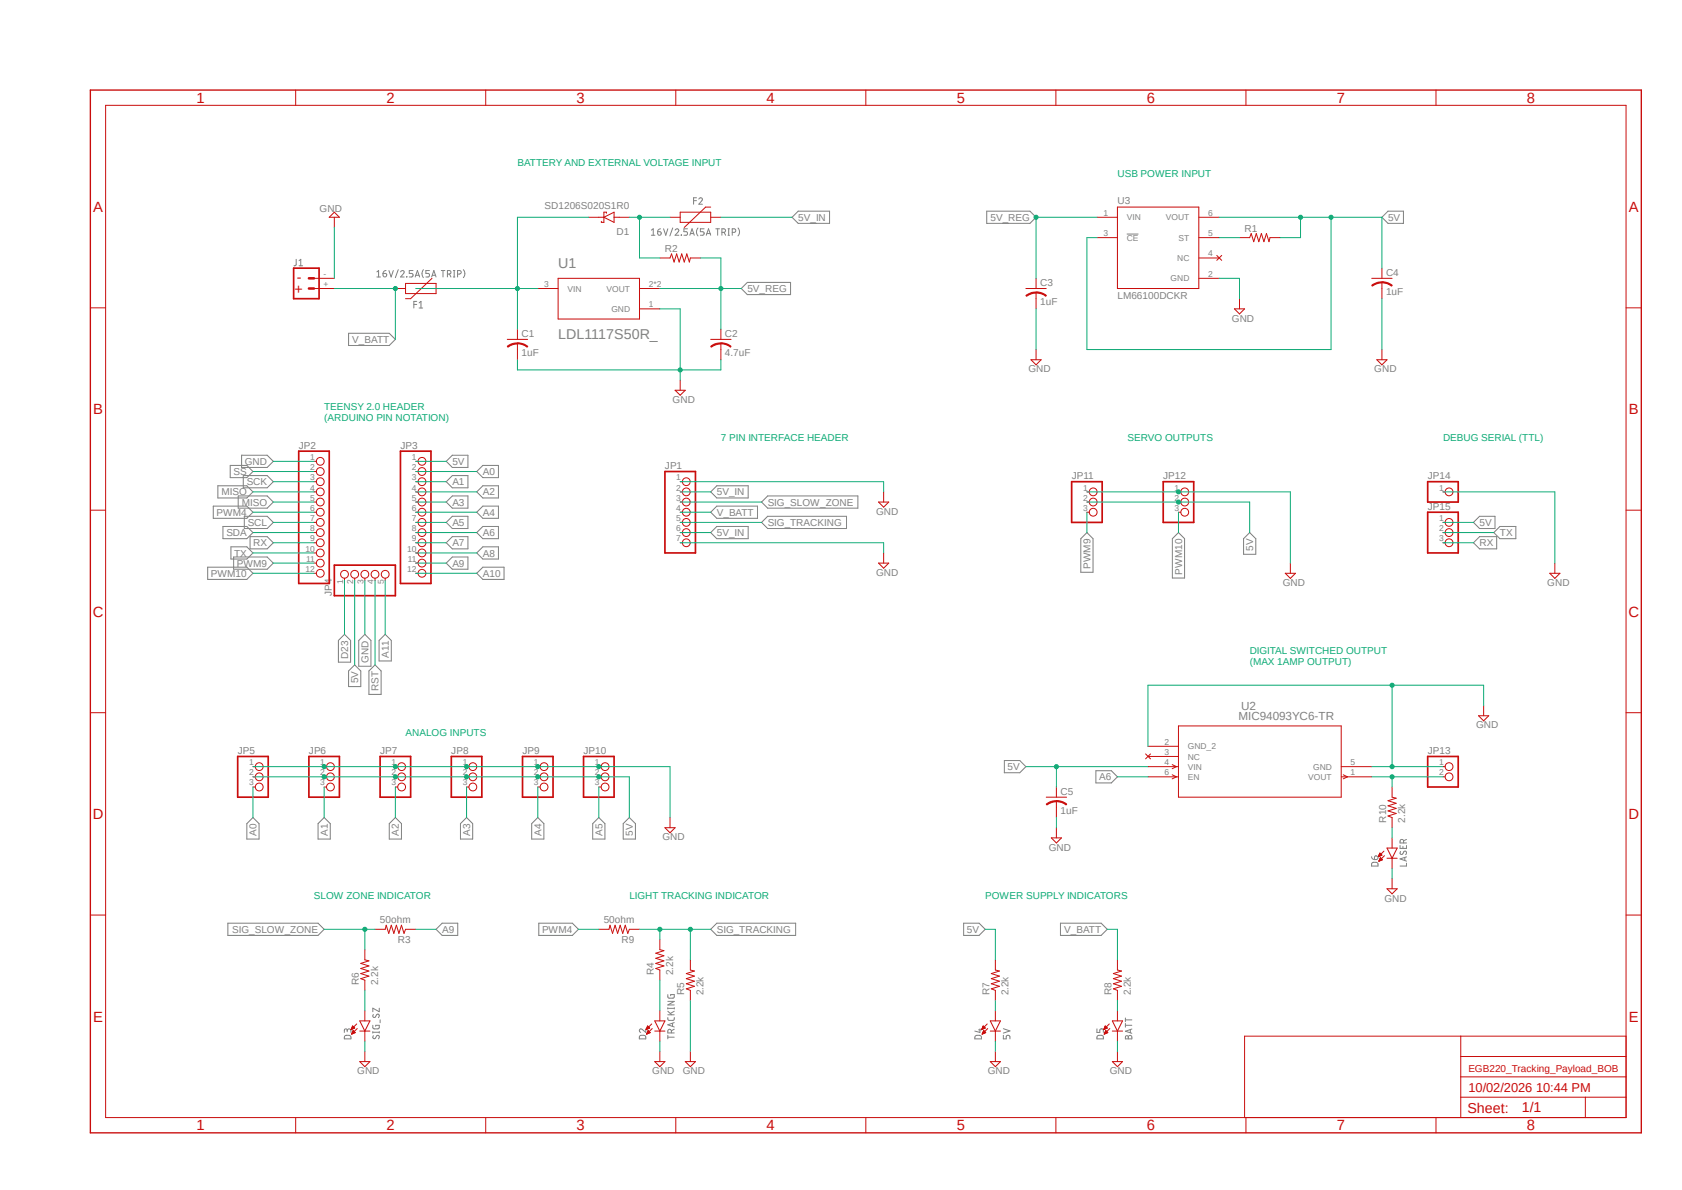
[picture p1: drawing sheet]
<svg xmlns="http://www.w3.org/2000/svg" width="420mm" height="297mm" viewBox="0 0 420 297" stroke-linecap="round" stroke-linejoin="round" font-family="sans-serif">
<path d="M22 22.2l388.2 261.1M410.2 22.2l-388.2 261.1" fill="none" stroke="#fff" stroke-width=".25"/>
<g fill="none" stroke="#808080" stroke-width=".25">
<path d="M162.6 57.4l.5-.3v1.6M162.6 58.7h.9M164.2 57.8h.6a.44 .44 0 0 1 .2 .7 .44 .44 0 0 1-.7 0zM164.9 57.1a.72 .72 0 0 0-.7 .7M165.7 57.1l.5 1.6 .6-1.6M168 56.9l-.7 2M168.6 57.4a.46 .46 0 0 1 .6-.3 .46 .46 0 0 1 .2 .7l-.8 .9h.9M170.1 58.7h.1M171.7 57.1h-.9v.7l.7 .1 .2 .3-.2 .5h-.7M172.3 58.7l.5-1.6 .6 1.6M172.4 58.3h.8M173.2 50.1h.7"/>
<path d="M173.9 49.4h-.7v1.6M174.3 56.9l-.4 1 .4 1M174.5 49.7a.44 .44 0 0 1 .6-.3 .44 .44 0 0 1 .2 .7l-.8 .9h.9M175.8 57.1h-.9v.7l.7 .1 .2 .3-.2 .5h-.7M176.4 58.7l.5-1.6 .6 1.6M176.5 58.3h.8M178.7 57.1h1M179.2 57.1v1.6M180.3 58h.4a.45 .45 0 0 0 .5-.3 .45 .45 0 0 0-.3-.6h-.6v1.6M180.8 58l.4 .7M181.8 58.7h.4M181.8 57.1h.4"/>
<path d="M181.9 57.1v1.6M182.8 58h.7a.46 .46 0 0 0 .2-.5 .46 .46 0 0 0-.4-.4h-.5v1.6M184.3 56.9l.4 1-.4 1M199.3 52.7h7.8v3.1h-7.8l-1.5-1.6zM246.4 52.7h10.8l1.5 1.5-1.5 1.6h-10.8zM281.3 58.4h3M345.1 54.2l1.5-1.5h3.8v3.1h-3.8zM74 64.7l-.1 1.5-.5 .1M74.7 66.3h.9M74.7 65.1l.4-.4v1.6M94.1 67.9l.4-.4v1.6M94.1 69.1h.9"/>
<path d="M95.6 68.2l.8 .1a.47 .47 0 0 1-.1 .8 .47 .47 0 0 1-.7-.4zM96.4 67.5a.72 .72 0 0 0-.8 .7M97.1 67.5l.6 1.6 .5-1.6M99.4 67.3l-.7 2M100 67.9a.44 .44 0 0 1 .7-.4 .44 .44 0 0 1 .1 .7l-.8 .9h.9M101.5 69.1h.1M103.1 67.5h-.9v.7l.8 .1 .1 .3-.1 .5h-.8M103.3 76h.8M103.7 69.1l.5-1.6 .6 1.6M103.8 68.7h.8M104.1 75.2h-.8v1.7M104.6 75.6l.5-.4v1.7"/>
<path d="M104.6 76.9h.9M105.7 67.3l-.3 1 .3 1M107.2 67.5h-.9v.7l.8 .1 .1 .3-.1 .5h-.8M107.8 69.1l.5-1.6 .6 1.6M107.9 68.7h.9M110.2 67.5h.9M110.6 67.5v1.6M111.7 68.4l.7-.1a.43 .43 0 0 0 .2-.5 .43 .43 0 0 0-.5-.3h-.4v1.6M112.2 68.4l.4 .7M113.2 69.1h.4M113.2 67.5h.4M113.4 67.5v1.6"/>
<path d="M114.3 68.4h.4a.45 .45 0 0 0 .5-.3 .45 .45 0 0 0-.3-.5l-.6-.1v1.6M115.7 67.3l.4 1-.4 1M185.1 72l1.5-1.5h10.8v3h-10.8zM87 83.2h10.2l1.5 1.5-1.5 1.5h-10.2zM57.5 116.2h4.1l1.6 1.5-1.6 1.5h-4.1zM60.3 113.6h6.4l1.5 1.5-1.5 1.6h-6.4zM60.7 118.7h6l1.5 1.5-1.5 1.6h-6zM112.9 113.6h3.9v3.1h-3.9l-1.5-1.6zM119 117.7l1.6-1.5h3.9v3h-3.9zM53.3 126.3h8.3l1.6 1.5-1.6 1.6h-8.3zM54.4 121.2h7.2l1.6 1.6-1.6 1.5h-7.2zM55.7 131.4h5.9l1.6 1.5-1.6 1.6h-5.9z"/>
<path d="M57.7 136.5h3.9l1.6 1.5-1.6 1.5h-3.9zM58.3 139h8.4l1.5 1.5-1.5 1.6h-8.4zM59.5 123.8h7.2l1.5 1.5-1.5 1.5h-7.2zM61 128.9h5.7l1.5 1.5-1.5 1.5h-5.7zM62.4 133.9h4.3l1.5 1.6-1.5 1.5h-4.3zM111.4 120.2l1.5-1.5h3.9v3.1h-3.9zM111.4 125.3l1.5-1.5h3.9v3h-3.9zM111.4 130.4l1.5-1.5h3.9v3h-3.9zM111.4 135.5l1.5-1.6h3.9v3.1h-3.9zM119 138l1.6-1.5h3.9v3h-3.9zM120.6 121.2h3.9v3.1h-3.9l-1.6-1.5zM120.6 126.3h3.9v3.1h-3.9l-1.6-1.6z"/>
<path d="M120.6 131.4h3.9v3.1h-3.9l-1.6-1.6zM177.5 127.8l1.5-1.5h10.1v3.1h-10.1zM177.5 122.8l1.5-1.6h7.8v3.1h-7.8zM177.5 132.9l1.5-1.5h7.8v3.1h-7.8zM190.2 130.4l1.5-1.5h19.7v3h-19.7zM190.2 125.3l1.5-1.5h22.5v3h-22.5zM269.9 134.5l1.5-1.6 1.5 1.6v8.3h-3zM292.7 134.5l1.6-1.6 1.5 1.6v9.8h-3.1zM312 132.9l1.6 1.6v3.8h-3.1v-3.8zM369.4 128.9h3.9v3h-3.9l-1.5-1.5zM369.4 133.9h4.3v3.1h-4.3l-1.5-1.5zM373 132.9l1.5-1.5h4v3.1h-4z"/>
<path d="M51.9 141.6h9.7l1.6 1.5-1.6 1.5h-9.7zM84.5 159.9l1.5-1.6 1.5 1.6v5.4h-3zM89.6 159.9l1.5-1.6 1.5 1.6v6.4h-3zM94.7 159.9l1.5-1.6 1.5 1.6v5.1h-3zM111.4 140.5l1.5-1.5h3.9v3.1h-3.9zM120.6 141.6h5.3v3h-5.3l-1.6-1.5zM88.6 165.9l1.5 1.6v3.9h-3.1v-3.9zM93.6 165.9l1.6 1.6v5.8h-3.1v-5.8zM250.8 189.8h3.8l1.6 1.5-1.6 1.6h-3.8zM273.6 192.4h3.9l1.5 1.5-1.5 1.5h-3.9zM63.2 204l1.5 1.6v3.8h-3.1v-3.8zM79.4 205.6l1.5-1.6 1.6 1.6v3.8h-3.1z"/>
<path d="M98.7 204l1.5 1.6v3.8h-3v-3.8zM115 205.6l1.5-1.6 1.5 1.6v3.8h-3zM134.3 204l1.5 1.6v3.8h-3v-3.8zM148 205.6l1.5-1.6 1.5 1.6v3.8h-3zM157.1 204l1.6 1.6v3.8h-3.1v-3.8zM342.5 213.8a.72 .72 0 0 0 .7 .7M342.7 215.3h1.2l.2 .9h-1.6zM343.4 213.7a.48 .48 0 0 1 .7 .2 .48 .48 0 0 1-.5 .6h-.4zM349.6 211v.8h1.6v-.8M349.7 212.5l-.1 .6 .3 .2 .4-.2 .3-.6h.4a.56 .56 0 0 1 0 .8M350.3 211.2v.6M350.5 210.4v-.4a.45 .45 0 0 0-.5-.5 .45 .45 0 0 0-.4 .5v.4h1.6"/>
<path d="M350.8 214v.8M351.2 215.4v.8h-1.6M351.2 213.9l-1.6 .5 1.6 .5M351.2 209.5l-.7 .3M56.9 230.4h22.5l1.5 1.5-1.5 1.6h-22.5zM108.9 231.9l1.5-1.5h3.9v3.1h-3.9zM134.5 230.4h8.4l1.5 1.5-1.5 1.6h-8.4zM177.5 231.9l1.5-1.5h19.7v3.1h-19.7zM240.6 230.4h3.9l1.5 1.5-1.5 1.6h-3.9zM264.8 230.4h10.2l1.5 1.5-1.5 1.6h-10.2zM86.1 258.6l.3-.2 1 .1 .2 .4v.4h-1.6zM86.7 257.3a.47 .47 0 0 1 .5-.5 .47 .47 0 0 1 .4 .5v.4"/>
<path d="M86.7 257.5v-.5l-.6-.2-.1 .9M93.1 255.9l.2 .9h1.1l.3-.2v-.7h-.9v.3M93.1 257.6h1.6M93.1 257.5v.4M93.2 258.5l-.1 .6 .4 .1 .5-.6 .5-.2a.56 .56 0 0 1 0 .9M93.2 253.2l-.1 .2a.38 .38 0 0 0 .1 .5 .38 .38 0 0 0 .6-.1l.2-.5 .5-.1a.55 .55 0 0 1 0 .8M94.7 251.6v.9l-1.6-.9v.9M94.7 257.5v.4M94.9 254.6v.7M159.7 258.6l.2-.1a1.29 1.29 0 0 1 1.3 .1v.7h-1.6zM161.2 256.8v.9l-.8-.8a.44 .44 0 0 0-.7 .1 .44 .44 0 0 0 .3 .7M166.8 254v.5l.3 .2 1.1-.1 .2-.6"/>
<path d="M166.8 248.2l.1 .9h1.1l.3-.1 .1-.8h-.9v.3M166.8 258.9h1.6M166.8 251.5v.3M166.8 258.4v.9M166.8 253.3h1.6M166.8 252.4l.9 .9M166.8 251.7h1.6M166.8 249.9h1.6l-1.6 .9h1.6M167.6 257.8v-.5a.45 .45 0 0 0-.3-.4 .45 .45 0 0 0-.5 .2v.7h1.6M167.9 255.4v.8M168.4 256.9l-.8 .4M168.4 255.2l-1.6 .6 1.6 .5"/>
<path d="M168.4 251.5v.3M168.4 252.4l-1 .5M243.5 258.6l.4-.2 .9 .1 .3 .4v.4h-1.7zM244.3 257h.8M244.7 256.8v.9l-1.3-.4M250.5 258.4v.9h.7l.1-.7 .3-.2 .5 .2 .1 .7M250.5 256.8l1.7 .5-1.7 .6M273.9 256.8v.9h.7l.1-.7 .3-.2 .5 .2v.7M274 258.6l.4-.2 .9 .1 .2 .1v.7h-1.6zM281 255.9h1.6M281 254.1v.9M281 255.4v1"/>
<path d="M281 254.6h1.6M281.1 258.7l.5-.2 .1 .4 .2-.4a.44 .44 0 0 1 .7 .4v.4h-1.6zM281.7 258.9v.4M282.2 257v.8M282.6 256.8l-1.6 .6 1.6 .5"/>
</g>
<path d="M73.3 66.9h6.4v7.6h-6.4zM74.6 112.6h7.6v33h-7.6zM100 112.6h7.6v33h-7.6zM166 117.7h7.7v20.3h-7.7zM83.5 141.1h15.2v7.6h-15.2z" fill="none" stroke="#c90d0c" stroke-width=".42"/>
<g fill="none" stroke="#c90d0c" stroke-width=".25">
<path d="M78.4 72h5.1M78.4 69.5h5.1M134.3 72h5.1M139.4 69.5h20.3v10.1h-20.3zM159.7 72h5.1M159.7 77.1h5.1M126.7 84.7h5M129.2 85.7v1.5M78.4 115.1h.6M78.4 117.7h.6M103.8 115.1h.6M103.8 117.7h.6"/>
<path d="M78.4 120.2h.6M78.4 122.8h.6M78.4 125.3h.6M78.4 127.8h.6M78.4 130.4h.6M78.4 132.9h.6M78.4 135.5h.6M78.4 138h.6M103.8 120.2h.6M103.8 122.8h.6M103.8 125.3h.6M103.8 127.8h.6"/>
<path d="M103.8 130.4h.6M103.8 132.9h.6M103.8 135.5h.6M103.8 138h.6M169.8 120.2h.6M169.8 122.8h.6M169.8 125.3h.6M169.8 127.8h.6M169.8 130.4h.6M169.8 132.9h.6M169.8 135.5h.6M219.4 125.3h2.5l-1.3 1.3z"/>
<path d="M220.6 122.8v2.5M220.6 138v2.5M78.4 140.5h.6M78.4 143.1h.6M86 144.3v.6M88.6 144.3v.6M91.1 144.3v.6M93.6 144.3v.6M96.2 144.3v.6M103.8 140.5h.6M103.8 143.1h.6M219.4 140.5h2.5l-1.3 1.3z"/>
<circle cx="80" cy="115.1" r=".98"/>
<circle cx="80" cy="117.7" r=".98"/>
<circle cx="105.4" cy="115.1" r=".98"/>
<circle cx="105.4" cy="117.7" r=".98"/>
<circle cx="80" cy="122.8" r=".98"/>
<circle cx="80" cy="138" r=".98"/>
<circle cx="80" cy="127.8" r=".98"/>
<circle cx="80" cy="132.9" r=".98"/>
<circle cx="80" cy="130.4" r=".98"/>
<circle cx="80" cy="125.3" r=".98"/>
<circle cx="80" cy="135.5" r=".98"/>
<circle cx="80" cy="120.2" r=".98"/>
<circle cx="105.4" cy="120.2" r=".98"/>
<circle cx="105.4" cy="125.3" r=".98"/>
<circle cx="105.4" cy="130.4" r=".98"/>
<circle cx="105.4" cy="122.8" r=".98"/>
<circle cx="105.4" cy="132.9" r=".98"/>
<circle cx="105.4" cy="135.5" r=".98"/>
<circle cx="105.4" cy="138" r=".98"/>
<circle cx="105.4" cy="127.8" r=".98"/>
<circle cx="171.4" cy="125.3" r=".98"/>
<circle cx="171.4" cy="120.2" r=".98"/>
<circle cx="171.4" cy="127.8" r=".98"/>
<circle cx="171.4" cy="132.9" r=".98"/>
<circle cx="171.4" cy="130.4" r=".98"/>
<circle cx="171.4" cy="122.8" r=".98"/>
<circle cx="171.4" cy="135.5" r=".98"/>
<circle cx="80" cy="143.1" r=".98"/>
<circle cx="80" cy="140.5" r=".98"/>
<circle cx="86" cy="143.3" r=".98"/>
<circle cx="88.6" cy="143.3" r=".98"/>
<circle cx="91.1" cy="143.3" r=".98"/>
<circle cx="93.6" cy="143.3" r=".98"/>
<circle cx="96.2" cy="143.3" r=".98"/>
<circle cx="105.4" cy="140.5" r=".98"/>
<circle cx="105.4" cy="143.1" r=".98"/>
</g>
<path d="M77.1 69.5h1.3M77.1 72h1.3" fill="none" stroke="#c90d0c" stroke-width=".64"/>
<path d="M129.2 85.6h.3a4 4 0 0 1 2.3 .8l-.2 .3a3.8 3.8 0 0 0-2.4-.9z" fill-rule="evenodd" fill="#c90d0c"/>
<path d="M129.2 85.6h.3a4 4 0 0 1 2.3 .8l-.2 .3a3.8 3.8 0 0 0-2.4-.9z" fill="none" stroke="#c90d0c" stroke-width=".25"/>
<path d="M126.7 86.4a3.6 3.6 0 0 1 2.5-.8v.3a3.9 3.9 0 0 0-2.4 .8z" fill-rule="evenodd" fill="#c90d0c"/>
<path d="M126.7 86.4a3.6 3.6 0 0 1 2.5-.8v.3a3.9 3.9 0 0 0-2.4 .8zM129.2 82.2v2.5M129.2 87.2v2.6M177.5 84.7h5M180 85.7v1.5" fill="none" stroke="#c90d0c" stroke-width=".25"/>
<path d="M180 85.6h.3a3.6 3.6 0 0 1 2.2 .8l-.1 .3a3.8 3.8 0 0 0-2.4-.9z" fill-rule="evenodd" fill="#c90d0c"/>
<path d="M180 85.6h.3a3.6 3.6 0 0 1 2.2 .8l-.1 .3a3.8 3.8 0 0 0-2.4-.9z" fill="none" stroke="#c90d0c" stroke-width=".25"/>
<path d="M177.5 86.4a3.4 3.4 0 0 1 2.5-.8v.3a4.1 4.1 0 0 0-2.4 .8z" fill-rule="evenodd" fill="#c90d0c"/>
<g fill="none" stroke="#c90d0c" stroke-width=".25">
<path d="M83.5 53l1.3 1.2h-2.6zM83.5 54.2v2.6M147 54.2h3.8M150.8 54.2l2.5-1.2v2.5zM151.4 53.2v-.2h-.6v2.5h-.6v-.3M153.3 54.2h3.8M167.3 54.2h2.5M169.8 53h7.7v2.5h-7.7zM177.5 54.2h2.5M177.5 51.7h-1.3l-5.3 5.1M273.9 54.2h5.1M273.9 59.3h5.1"/>
<path d="M279 51.7h20.3v20.3h-20.3zM299.3 54.2h5.1M299.3 59.3h5.1M309.5 59.3h2.5l.4-1 .7 2 .6-2 .6 2 .7-2 .6 2 .6-2 .7 2 .2-1h2.6M98.7 72h2.6M101.3 70.7h7.6v2.6h-7.6zM107.9 69.5l-5.4 5h-1.2M108.9 72h2.5M164.8 64.4h2.5l.4-1 .6 2 .7-2 .6 2 .6-2 .7 2 .6-2 .6 2 .3-1h2.5M256.2 72h5M258.7 73v1.5M299.3 64.4h5.1"/>
<path d="M299.3 69.5h5.1M303.8 63.8l1.3 1.2M305.1 63.8l-1.3 1.2M308.2 77.1h2.6l-1.3 1.3zM309.5 74.5v2.6M168.6 97.4h2.5l-1.3 1.2zM169.8 94.9v2.5M177.5 86.4a3.4 3.4 0 0 1 2.5-.8v.3a4.1 4.1 0 0 0-2.4 .8zM180 82.2v2.5M180 87.2v2.6M271.4 122.8h.6M271.4 125.3h.6"/>
<path d="M271.4 127.8h.6M294.3 122.8h.5M294.3 125.3h.5M294.3 127.8h.5M320.9 143.1h2.6l-1.3 1.3zM322.2 140.5v2.6M369.2 178.6h2.5l-1.2 1.3zM370.5 176.1v2.5M63.2 191.3h.6M63.2 193.9h.6M63.2 196.4h.6M80.9 191.3h.6"/>
<path d="M80.9 193.9h.6M80.9 196.4h.6M98.7 191.3h.6M98.7 193.9h.6M98.7 196.4h.6M116.5 191.3h.6M116.5 193.9h.6M116.5 196.4h.6M134.3 191.3h.5M134.3 193.9h.5M134.3 196.4h.5M149.5 191.3h.6"/>
<path d="M149.5 193.9h.6M149.5 196.4h.6M286 188.2l1.3 1.2M286.6 191.3h7.7M286.6 193.9h7.7M286.6 186.3h7.7M286.6 188.8h7.7M287.3 188.2l-1.3 1.2M292.7 190.8l1.1 .5-1.1 .6M292.7 193.4l1.1 .5-1.1 .5M294.3 181.2h40.6v17.8h-40.6zM334.9 191.3h7.6"/>
<path d="M334.9 193.9h7.6M335.4 193.4l1.1 .5-1.1 .5M347.6 196.4v2.6l1 .2-2 .7 2 .6-2 .6 2 .7-2 .6 2 .6-2 .7 1 .3v2.6M360.3 191.3h.5M360.3 193.9h.5M166 206.6h2.6l-1.3 1.3zM167.3 204v2.6M344.2 213.7h.1M344.3 213.7h.3M344.3 213.6h.5M344.3 213.5h.7M344.3 213.4h.7"/>
<path d="M344.3 214.9h.1M344.3 214.8h.3M344.4 213.3h.5M344.4 214.7h.4M344.4 213.2h.4M344.4 214.6h.7M344.5 213.1h.3M344.5 214.5h.6M344.5 213h.1M344.6 212.9l.5 .5-.9 .4zM344.6 214.4h.4M344.6 214.2h.3"/>
<path d="M344.6 214.2h.2M344.7 214.1l-.4 .9M344.7 214.1l.5 .5-.9 .4M344.7 214.1h.1M345.6 212.4l-1.4 1.4M345.7 213.6l-1.4 1.4M346.3 211.7h2.6l-1.3 2.5zM346.3 214.2h2.6M347.6 209.1v2.6M347.6 214.2v2.5M347.6 219.3v2.5M91.1 237v2.6l1 .2-2 .7 2 .6-2 .6 2 .7-2 .6 2 .6-2 .7 1 .3v2.6"/>
<path d="M93.6 231.9h2.6l.2-1 .7 2.1 .6-2.1 .6 2.1 .7-2.1 .6 2.1 .6-2.1 .7 2.1 .4-1.1h2.5M149.5 231.9h2.6l.2-1 .7 2.1 .6-2.1 .6 2.1 .7-2.1 .6 2.1 .6-2.1 .7 2.1 .3-1.1h2.6M164.8 234.5v2.5l1 .3-2.1 .6 2.1 .6-2.1 .7 2.1 .6-2.1 .7 2.1 .6-2.1 .6 1.1 .4v2.5M172.4 239.6v2.5l1 .3-2 .6 2 .6-2 .7 2 .6-2 .6 2 .7-2 .6 1 .4v2.5M248.5 239.6v2.5l1.1 .3-2.1 .6 2.1 .6-2.1 .7 2.1 .6-2.1 .6 2.1 .7-2.1 .6 1 .4v2.5M279 239.6v2.5l1 .3-2 .6 2 .6-2 .7 2 .6-2 .6 2 .7-2 .6 1 .4v2.5M346.3 221.8h2.6l-1.3 1.3zM87.7 256.9h.1M87.8 256.8h.2M87.8 256.8h.4M87.8 256.7h.6M87.8 256.6h.8"/>
<path d="M87.8 258.1h.1M87.9 256.5h.6M87.9 258h.2M87.9 256.4h.4M87.9 257.9h.4M87.9 257.8h.6M88 256.3h.3M88 257.7h.7M88 256.2h.2M88 257.6h.6M88.1 256.1h.1M88.1 257.6h.4"/>
<path d="M88.1 257.5h.3M88.1 257.3h.2M88.2 257.3h.1M88.6 256.6l-.5-.5-.4 .9M88.6 256.6l-.9 .4M88.7 257.7l-.5-.5-.4 .9M88.7 257.7l-.9 .4M89.1 255.6l-1.4 1.4M89.2 256.7l-1.4 1.4M89.8 257.3h2.6M89.8 254.8h2.6l-1.3 2.5zM91.1 252.3v2.5"/>
<path d="M91.1 257.3v2.6M161.3 256.9h.2M161.4 256.8h.3M161.4 256.8h.5M161.5 256.7h.6M161.5 258.1h.1M161.5 256.6h.7M161.5 258h.3M161.5 256.5h.6M161.5 257.9h.5M161.6 256.4h.4M161.6 257.8h.6"/>
<path d="M161.6 256.3h.3M161.6 257.7h.7M161.7 256.2h.1M161.7 257.6h.5M161.7 256.1l.5 .5-.9 .4zM161.7 256.1h.1M161.7 257.6h.4M161.8 257.5h.3M161.8 257.3h.2M161.8 257.3h.1M162.3 257.7l-.5-.5-.3 .9M162.3 257.7l-.8 .4"/>
<path d="M162.7 255.6l-1.4 1.4M162.9 256.7l-1.4 1.4M163.5 254.8h2.5l-1.2 2.5zM163.5 257.3h2.5M164.8 252.3v2.5M164.8 257.3v2.6M245.2 256.9h.1M245.2 256.8h.2M245.2 256.8h.5M245.3 256.7h.6M245.3 258.1h.1M245.3 256.6h.7"/>
<path d="M245.3 258h.3M245.4 256.5h.5M245.4 256.4h.4M245.4 257.9h.4M245.4 256.3h.3M245.4 257.8h.6M245.4 257.7h.7M245.4 256.2h.2M245.4 257.6h.6M245.5 256.1h.1M245.5 257.6h.5M245.5 257.5h.4"/>
<path d="M245.6 257.3h.2M245.6 257.3h.1M246 256.6l-.5-.5-.4 .9M246 256.6l-.9 .4M246.1 257.7l-.5-.5-.4 .9M246.1 257.7l-.9 .4M246.5 255.6l-1.4 1.4M246.6 256.7l-1.4 1.4M247.3 257.3h2.5M247.3 254.8h2.5l-1.3 2.5zM248.5 252.3v2.5M248.5 257.3v2.6"/>
<path d="M275.6 256.9h.1M275.7 256.8h.2M275.7 256.8h.4M275.8 256.7h.6M275.8 256.6h.7M275.8 258.1h.1M275.8 256.5h.6M275.8 258h.3M275.8 256.4h.5M275.8 257.9h.4M275.8 257.8h.6M275.9 256.3h.3"/>
<path d="M275.9 257.7h.7M275.9 256.2h.2M275.9 257.6h.6M276 256.1h.1M276 257.6h.4M276 257.5h.4M276.1 257.3h.1M276.5 256.6l-.5-.5-.4 .9M276.5 256.6l-.9 .4M276.6 257.7l-.5-.5-.4 .9M276.6 257.7l-.9 .4M277 255.6l-1.4 1.4"/>
<path d="M277.1 256.7l-1.4 1.4M277.7 257.3h2.6M277.7 254.8h2.6l-1.3 2.5zM279 252.3v2.5M279 257.3v2.6M89.8 265h2.6l-1.3 1.2zM91.1 262.4v2.6M163.5 265h2.5l-1.2 1.2zM164.8 262.4v2.6M171.1 265h2.6l-1.3 1.2zM172.4 262.4v2.6M247.3 265h2.5l-1.3 1.2z"/>
<path d="M248.5 262.4v2.6M277.7 265h2.6l-1.3 1.2zM279 262.4v2.6"/>
<circle cx="273" cy="122.8" r=".98"/>
<circle cx="273" cy="125.3" r=".98"/>
<circle cx="273" cy="127.8" r=".98"/>
<circle cx="295.8" cy="125.3" r=".98"/>
<circle cx="295.8" cy="122.8" r=".98"/>
<circle cx="295.8" cy="127.8" r=".98"/>
<circle cx="64.7" cy="193.9" r=".98"/>
<circle cx="64.7" cy="196.4" r=".98"/>
<circle cx="64.7" cy="191.3" r=".98"/>
<circle cx="82.5" cy="193.9" r=".98"/>
<circle cx="82.5" cy="196.4" r=".98"/>
<circle cx="82.5" cy="191.3" r=".98"/>
<circle cx="100.3" cy="191.3" r=".98"/>
<circle cx="100.3" cy="193.9" r=".98"/>
<circle cx="100.3" cy="196.4" r=".98"/>
<circle cx="118.1" cy="196.4" r=".98"/>
<circle cx="118.1" cy="191.3" r=".98"/>
<circle cx="118.1" cy="193.9" r=".98"/>
<circle cx="135.8" cy="191.3" r=".98"/>
<circle cx="135.8" cy="196.4" r=".98"/>
<circle cx="135.8" cy="193.9" r=".98"/>
<circle cx="151.1" cy="191.3" r=".98"/>
<circle cx="151.1" cy="193.9" r=".98"/>
<circle cx="151.1" cy="196.4" r=".98"/>
<circle cx="361.8" cy="191.3" r=".98"/>
<circle cx="361.8" cy="193.9" r=".98"/>
</g>
<path d="M267.6 120.2h7.6v10.2h-7.6zM290.4 120.2h7.7v10.2h-7.7zM59.4 188.8h7.6v10.2h-7.6zM77.1 188.8h7.7v10.2h-7.7zM94.9 188.8h7.6v10.2h-7.6zM112.7 188.8h7.6v10.2h-7.6zM130.5 188.8h7.6v10.2h-7.6zM145.7 188.8h7.6v10.2h-7.6zM356.5 188.8h7.6v7.6h-7.6z" fill="none" stroke="#c90d0c" stroke-width=".42"/>
<path d="M258.7 72.9l1.7 .3 .9 .5-.2 .3a3.8 3.8 0 0 0-2.4-.9z" fill-rule="evenodd" fill="#c90d0c"/>
<path d="M258.7 72.9l1.7 .3 .9 .5-.2 .3a3.8 3.8 0 0 0-2.4-.9z" fill="none" stroke="#c90d0c" stroke-width=".25"/>
<path d="M256.2 73.7l.3-.2a3.5 3.5 0 0 1 2.2-.6v.3a4.1 4.1 0 0 0-2.4 .8z" fill-rule="evenodd" fill="#c90d0c"/>
<path d="M256.2 73.7l.3-.2a3.5 3.5 0 0 1 2.2-.6v.3a4.1 4.1 0 0 0-2.4 .8zM258.7 69.5v2.5M258.7 74.5v2.6M342.5 69.5h5.1M345.1 70.5v1.5" fill="none" stroke="#c90d0c" stroke-width=".25"/>
<path d="M345.1 70.3h.3a4 4 0 0 1 2.2 .9l-.1 .2a3.8 3.8 0 0 0-2.4-.8z" fill-rule="evenodd" fill="#c90d0c"/>
<path d="M345.1 70.3h.3a4 4 0 0 1 2.2 .9l-.1 .2a3.8 3.8 0 0 0-2.4-.8z" fill="none" stroke="#c90d0c" stroke-width=".25"/>
<path d="M342.5 71.2l.3-.2a3.7 3.7 0 0 1 2.3-.6v.2a4.1 4.1 0 0 0-2.5 .8z" fill-rule="evenodd" fill="#c90d0c"/>
<path d="M342.5 71.2l.3-.2a3.7 3.7 0 0 1 2.3-.6v.2a4.1 4.1 0 0 0-2.5 .8zM345.1 66.9v2.6M345.1 72v2.5M261.2 199h5.1M263.8 200v1.5" fill="none" stroke="#c90d0c" stroke-width=".25"/>
<path d="M263.8 199.8l1.7 .4 .9 .5-.2 .2a3.8 3.8 0 0 0-2.4-.8z" fill-rule="evenodd" fill="#c90d0c"/>
<path d="M263.8 199.8l1.7 .4 .9 .5-.2 .2a3.8 3.8 0 0 0-2.4-.8z" fill="none" stroke="#c90d0c" stroke-width=".25"/>
<path d="M261.2 200.7a3.6 3.6 0 0 1 2.6-.8v.2a4.1 4.1 0 0 0-2.4 .8z" fill-rule="evenodd" fill="#c90d0c"/>
<g fill="none" stroke="#c90d0c" stroke-width=".25">
<path d="M26.4 26.3h379.6v252.6h-379.6zM73.8 22.5v3.8M121.3 22.5v3.8M168.7 22.5v3.8M216.2 22.5v3.8M263.7 22.5v3.8M311.1 22.5v3.8M358.6 22.5v3.8M22.6 76.8h3.8M406 76.8h3.8M257.4 89.8h2.6l-1.3 1.3zM258.7 87.2v2.6"/>
<path d="M343.8 89.8h2.5l-1.2 1.3zM345.1 87.2v2.6M22.6 127.3h3.8M360.3 122.8h.5M360.3 130.4h.5M360.3 132.9h.5M360.3 135.5h.5M406 127.3h3.8M387 143.1h2.5l-1.3 1.3zM388.2 140.5v2.6M22.6 177.9h3.8M406 177.9h3.8"/>
<path d="M263.8 196.4v2.6M261.2 200.7a3.6 3.6 0 0 1 2.6-.8v.2a4.1 4.1 0 0 0-2.4 .8zM262.5 209.1h2.5l-1.2 1.3zM263.8 201.5v2.5M263.8 206.6v2.5M22.6 228.4h3.8M406 228.4h3.8M364.7 258.6v20.3M406 258.6h-95.2v20.3M73.8 278.9v3.8M121.3 278.9v3.8M168.7 278.9v3.8"/>
<path d="M216.2 278.9v3.8M263.7 278.9v3.8M311.1 278.9v3.8M358.6 278.9v3.8M364.7 273.9h41.3M364.7 268.8h41.3M364.7 263.7h41.3M395.9 273.9v5"/>
<circle cx="361.8" cy="122.8" r=".98"/>
<circle cx="361.8" cy="130.4" r=".98"/>
<circle cx="361.8" cy="132.9" r=".98"/>
<circle cx="361.8" cy="135.5" r=".98"/>
</g>
<path d="M356.5 120.2h7.6v5.1h-7.6zM356.5 127.8h7.6v10.2h-7.6z" fill="none" stroke="#c90d0c" stroke-width=".42"/>
<path d="M22.6 22.5h387.2v260.2h-387.2z" fill="none" stroke="#c90d0c" stroke-width=".34"/>
<path d="M304.4 54.2h28v33h-61v-27.9h2.5M324.7 54.2v5.1h-5M103.8 115.1h7.6M88.6 144.9v21" fill="none" stroke="#0dab76" stroke-width=".25"/>
<circle cx="324.7" cy="54.2" r=".51" fill="#0dab76"/>
<g fill="none" stroke="#0dab76" stroke-width=".25">
<path d="M332.4 54.2h12.7v12.7"/>
<circle cx="324.7" cy="54.2" r=".51"/>
</g>
<circle cx="332.4" cy="54.2" r=".51" fill="#0dab76"/>
<g fill="none" stroke="#0dab76" stroke-width=".25">
<path d="M63.2 193.9h35.5"/>
<circle cx="332.4" cy="54.2" r=".51"/>
</g>
<circle cx="80.9" cy="193.9" r=".51" fill="#0dab76"/>
<g fill="none" stroke="#0dab76" stroke-width=".25">
<path d="M98.7 193.9h17.8"/>
<circle cx="80.9" cy="193.9" r=".51"/>
</g>
<circle cx="98.7" cy="193.9" r=".51" fill="#0dab76"/>
<g fill="none" stroke="#0dab76" stroke-width=".25">
<path d="M116.5 193.9h17.8"/>
<circle cx="98.7" cy="193.9" r=".51"/>
</g>
<circle cx="116.5" cy="193.9" r=".51" fill="#0dab76"/>
<g fill="none" stroke="#0dab76" stroke-width=".25">
<path d="M134.3 193.9h15.2"/>
<circle cx="116.5" cy="193.9" r=".51"/>
</g>
<circle cx="134.3" cy="193.9" r=".51" fill="#0dab76"/>
<g fill="none" stroke="#0dab76" stroke-width=".25">
<path d="M149.5 193.9h7.6"/>
<circle cx="134.3" cy="193.9" r=".51"/>
</g>
<circle cx="149.5" cy="193.9" r=".51" fill="#0dab76"/>
<g fill="none" stroke="#0dab76" stroke-width=".25">
<path d="M271.4 125.3h40.6M157.1 193.9v10.1"/>
<circle cx="149.5" cy="193.9" r=".51"/>
</g>
<circle cx="294.3" cy="125.3" r=".51" fill="#0dab76"/>
<g fill="none" stroke="#0dab76" stroke-width=".25">
<path d="M312 125.3v7.6M256.2 191.3h30.4M263.8 191.3v5.1"/>
<circle cx="294.3" cy="125.3" r=".51"/>
</g>
<circle cx="263.8" cy="191.3" r=".51" fill="#0dab76"/>
<g fill="none" stroke="#0dab76" stroke-width=".25">
<path d="M169.8 125.3h20.4M360.3 130.4h7.6M80.9 231.9h12.7M91.1 231.9v5.1M246 231.9h2.5v7.7"/>
<circle cx="263.8" cy="191.3" r=".51"/>
</g>
<circle cx="91.1" cy="231.9" r=".51" fill="#0dab76"/>
<g fill="none" stroke="#0dab76" stroke-width=".25">
<path d="M83.5 72h15.2v12.7M169.8 127.8h7.7"/>
<circle cx="91.1" cy="231.9" r=".51"/>
</g>
<circle cx="98.7" cy="72" r=".51" fill="#0dab76"/>
<g fill="none" stroke="#0dab76" stroke-width=".25">
<path d="M169.8 130.4h20.4M172.4 231.9v7.7M177.5 231.9h-12.7v2.6M276.5 231.9h2.5v7.7"/>
<circle cx="98.7" cy="72" r=".51"/>
</g>
<circle cx="172.4" cy="231.9" r=".51" fill="#0dab76"/>
<g fill="none" stroke="#0dab76" stroke-width=".25">
<path d="M159.7 231.9h5.1"/>
<circle cx="172.4" cy="231.9" r=".51"/>
</g>
<circle cx="164.8" cy="231.9" r=".51" fill="#0dab76"/>
<g fill="none" stroke="#0dab76" stroke-width=".25">
<path d="M164.8 77.1h5v17.8M180 89.8v2.5h-10.2M68.2 115.1h10.2M169.8 135.5h50.8v2.5M169.8 120.2h50.8v2.6M91.1 144.9v13.4"/>
<circle cx="164.8" cy="231.9" r=".51"/>
</g>
<circle cx="169.8" cy="92.3" r=".51" fill="#0dab76"/>
<g fill="none" stroke="#0dab76" stroke-width=".25">
<path d="M83.5 56.8v12.7M304.4 69.5h5.1v5M129.2 89.8v2.5h40.6M63.2 191.3h35.5"/>
<circle cx="169.8" cy="92.3" r=".51"/>
</g>
<circle cx="80.9" cy="191.3" r=".51" fill="#0dab76"/>
<g fill="none" stroke="#0dab76" stroke-width=".25">
<path d="M98.7 191.3h17.8"/>
<circle cx="80.9" cy="191.3" r=".51"/>
</g>
<circle cx="98.7" cy="191.3" r=".51" fill="#0dab76"/>
<g fill="none" stroke="#0dab76" stroke-width=".25">
<path d="M116.5 191.3h17.8"/>
<circle cx="98.7" cy="191.3" r=".51"/>
</g>
<circle cx="116.5" cy="191.3" r=".51" fill="#0dab76"/>
<g fill="none" stroke="#0dab76" stroke-width=".25">
<path d="M134.3 191.3h15.2"/>
<circle cx="116.5" cy="191.3" r=".51"/>
</g>
<circle cx="134.3" cy="191.3" r=".51" fill="#0dab76"/>
<g fill="none" stroke="#0dab76" stroke-width=".25">
<path d="M149.5 191.3h17.8v12.7"/>
<circle cx="134.3" cy="191.3" r=".51"/>
</g>
<circle cx="149.5" cy="191.3" r=".51" fill="#0dab76"/>
<g fill="none" stroke="#0dab76" stroke-width=".25">
<path d="M271.4 122.8h50.8"/>
<circle cx="149.5" cy="191.3" r=".51"/>
</g>
<circle cx="294.3" cy="122.8" r=".51" fill="#0dab76"/>
<g fill="none" stroke="#0dab76" stroke-width=".25">
<path d="M322.2 122.8v17.7M286.6 186.3v-15.3h61v20.3M342.5 191.3h17.8"/>
<circle cx="294.3" cy="122.8" r=".51"/>
</g>
<circle cx="347.6" cy="191.3" r=".51" fill="#0dab76"/>
<g fill="none" stroke="#0dab76" stroke-width=".25">
<path d="M347.6 171h22.9"/>
<circle cx="347.6" cy="191.3" r=".51"/>
</g>
<circle cx="347.6" cy="171" r=".51" fill="#0dab76"/>
<g fill="none" stroke="#0dab76" stroke-width=".25">
<path d="M134.3 72h-5.1v10.2M258.7 77.1v10.1M345.1 74.5v12.7M63.2 117.7h15.2M103.8 117.7h15.2M63.2 122.8h15.2M63.2 127.8h15.2M63.2 132.9h15.2M63.2 138h15.2M68.2 120.2h10.2M68.2 125.3h10.2M68.2 130.4h10.2"/>
<path d="M68.2 135.5h10.2M103.8 122.8h15.2M103.8 120.2h7.6M103.8 125.3h7.6M103.8 127.8h15.2M103.8 130.4h7.6M103.8 132.9h15.2M103.8 135.5h7.6M103.8 138h15.2M271.4 127.8v5.1M294.3 127.8v5.1M360.3 122.8h27.9v17.7"/>
<path d="M360.3 132.9h12.7M360.3 135.5h7.6M63.2 143.1h15.2M68.2 140.5h10.2M86 144.9v13.4M93.6 144.9v21M96.2 144.9v13.4M103.8 140.5h7.6M103.8 143.1h15.2M370.5 171v5.1M63.2 196.4v7.6M80.9 196.4v7.6"/>
<path d="M98.7 196.4v7.6M116.5 196.4v7.6M134.3 196.4v7.6M149.5 196.4v7.6M279 193.9h7.6M263.8 204v2.6M347.6 216.7v2.6M103.8 231.9h5.1M144.4 231.9h5.1M91.1 259.9v2.5M164.8 259.9v2.5M172.4 249.7v12.7"/>
<path d="M248.5 259.9v2.5M279 259.9v2.5"/>
<circle cx="347.6" cy="171" r=".51"/>
</g>
<circle cx="129.2" cy="72" r=".51" fill="#0dab76"/>
<g fill="none" stroke="#0dab76" stroke-width=".25">
<path d="M147 54.2h-17.8v17.8h-25.4M164.8 72h20.3M180 72v10.2"/>
<circle cx="129.2" cy="72" r=".51"/>
</g>
<circle cx="180" cy="72" r=".51" fill="#0dab76"/>
<g fill="none" stroke="#0dab76" stroke-width=".25">
<path d="M273.9 54.2h-15.2v15.3M174.9 64.4h5.1v7.6"/>
<circle cx="180" cy="72" r=".51"/>
</g>
<circle cx="258.7" cy="54.2" r=".51" fill="#0dab76"/>
<g fill="none" stroke="#0dab76" stroke-width=".25">
<path d="M157.1 54.2h10.2M180 54.2h17.8M304.4 59.3h5.1M169.8 122.8h7.7M169.8 132.9h7.7"/>
<circle cx="258.7" cy="54.2" r=".51"/>
</g>
<circle cx="159.7" cy="54.2" r=".51" fill="#0dab76"/>
<g fill="none" stroke="#0dab76" stroke-width=".25">
<path d="M159.7 54.2v10.2h5.1M342.5 193.9h17.8M347.6 193.9v2.5"/>
<circle cx="159.7" cy="54.2" r=".51"/>
</g>
<circle cx="347.6" cy="193.9" r=".51" fill="#0dab76"/>
<g fill="none" stroke="#0dab76" stroke-width=".25">
<path d="M347.6 206.6v2.5M91.1 247.2v5.1M164.8 244.6v7.7M248.5 249.7v2.6M279 249.7v2.6"/>
<circle cx="347.6" cy="193.9" r=".51"/>
</g>
<g font-size="3.7" fill="#c90d0c">
<text x="49.1" y="25.7">1</text>
<text x="96.5" y="25.7">2</text>
<text x="144" y="25.7">3</text>
<text x="191.4" y="25.7">4</text>
<text x="238.9" y="25.7">5</text>
<text x="286.3" y="25.7">6</text>
<text x="333.8" y="25.7">7</text>
<text x="381.2" y="25.7">8</text>
<text x="23.2" y="52.9">A</text>
<text x="406.7" y="52.9">A</text>
<text x="23.2" y="103.4">B</text>
<text x="406.7" y="103.4">B</text>
<text x="23.2" y="153.9">C</text>
<text x="406.6" y="153.9">C</text>
<text x="23.2" y="204.5">D</text>
<text x="406.6" y="204.5">D</text>
<text x="23.2" y="255">E</text>
<text x="406.7" y="255">E</text>
<text x="49.1" y="282.1">1</text>
<text x="96.5" y="282.1">2</text>
<text x="144" y="282.1">3</text>
<text x="191.4" y="282.1">4</text>
<text x="238.9" y="282.1">5</text>
<text x="286.3" y="282.1">6</text>
<text x="333.8" y="282.1">7</text>
<text x="381.2" y="282.1">8</text>
</g>
<g font-size="3.6" fill="#c90d0c">
<text x="74.1" y="70.5">-</text>
<text x="73.6" y="73.3">+</text>
<text x="366.4" y="277.8">Sheet:</text>
<text x="380" y="277.7">1/1</text>
</g>
<g font-size="3.6" fill="#808080">
<text x="139.4" y="66.9">U1</text>
<text x="139.4" y="84.7">LDL1117S50R_</text>
</g>
<text font-size="3.2" fill="#c90d0c" x="366.6" y="272.6">10/02/2026 10:44 PM</text>
<g font-size="2.9" fill="#808080">
<text x="309.2" y="179.7">MIC94093YC6-TR</text>
<text x="309.9" y="177.2">U2</text>
</g>
<g font-size="2.5" fill="#0dab76">
<text x="129.2" y="41.5">BATTERY AND EXTERNAL VOLTAGE INPUT</text>
<text x="279" y="44.1">USB POWER INPUT</text>
<text x="80.9" y="102.3">TEENSY 2.0 HEADER</text>
<text x="80.9" y="105">(ARDUINO PIN NOTATION)</text>
<text x="180" y="110.1">7 PIN INTERFACE HEADER</text>
<text x="281.6" y="110.1">SERVO OUTPUTS</text>
<text x="360.3" y="110.1">DEBUG SERIAL (TTL)</text>
<text x="312" y="163.3">DIGITAL SWITCHED OUTPUT</text>
<text x="312" y="165.9">(MAX 1AMP OUTPUT)</text>
<text x="101.3" y="183.7">ANALOG INPUTS</text>
<text x="78.4" y="224.4">SLOW ZONE INDICATOR</text>
<text x="157.2" y="224.4">LIGHT TRACKING INDICATOR</text>
<text x="246" y="224.4">POWER SUPPLY INDICATORS</text>
</g>
<g font-size="2.5" fill="#808080">
<text x="79.8" y="52.8">GND</text>
<text x="136" y="52.2">SD1206S020S1R0</text>
<text x="279" y="50.9">U3</text>
<text x="153.9" y="58.5">D1</text>
<text x="199.3" y="55.1">5V_IN</text>
<text x="247.3" y="55.1">5V_REG</text>
<text x="310.8" y="57.8">R1</text>
<text x="346.6" y="55.1">5V</text>
<text x="166" y="62.9">R2</text>
<text x="259.7" y="71.4">C3</text>
<text x="346.1" y="68.8">C4</text>
<text x="186.6" y="72.9">5V_REG</text>
<text x="259.7" y="76.2">1uF</text>
<text x="279" y="74.6">LM66100DCKR</text>
<text x="346.1" y="73.7">1uF</text>
<text x="307.6" y="80.3">GND</text>
<text x="88" y="85.6">V_BATT</text>
<text x="130.2" y="88.9">1uF</text>
<text x="130.2" y="84.1">C1</text>
<text x="181" y="88.9">4.7uF</text>
<text x="181" y="84.1">C2</text>
<text x="256.8" y="93">GND</text>
<text x="343.2" y="93">GND</text>
<text x="167.9" y="100.6">GND</text>
<text x="74.6" y="112">JP2</text>
<text x="100" y="112">JP3</text>
<text x="58.3" y="118.6">SS</text>
<text x="61.1" y="116">GND</text>
<text x="112.9" y="116">5V</text>
<text x="120.6" y="118.6">A0</text>
<text x="166" y="117.1">JP1</text>
<text x="267.6" y="119.6">JP11</text>
<text x="290.5" y="119.6">JP12</text>
<text x="356.5" y="119.6">JP14</text>
<text x="55.3" y="123.7">MISO</text>
<text x="61.6" y="121.1">SCK</text>
<text x="112.9" y="121.1">A1</text>
<text x="120.6" y="123.7">A2</text>
<text x="179" y="123.7">5V_IN</text>
<text x="54.1" y="128.7">PWM4</text>
<text x="60.4" y="126.2">MISO</text>
<text x="61.8" y="131.3">SCL</text>
<text x="112.9" y="126.2">A3</text>
<text x="112.9" y="131.3">A5</text>
<text x="120.6" y="128.7">A4</text>
<text x="179" y="128.7">V_BATT</text>
<text x="191.7" y="126.2">SIG_SLOW_ZONE</text>
<text x="191.7" y="131.3">SIG_TRACKING</text>
<text x="218.7" y="128.5">GND</text>
<text x="356.5" y="127.2">JP15</text>
<text x="369.4" y="131.3">5V</text>
<text x="56.5" y="133.8">SDA</text>
<text x="63.2" y="136.4">RX</text>
<text x="112.9" y="136.4">A7</text>
<text x="120.6" y="133.8">A6</text>
<text x="179" y="133.8">5V_IN</text>
<text x="312.9" y="137.5" transform="rotate(-90 312.9 137.5)">5V</text>
<text x="369.4" y="136.4">RX</text>
<text x="374.5" y="133.8">TX</text>
<text x="52.7" y="144">PWM10</text>
<text x="58.5" y="138.9">TX</text>
<text x="59.1" y="141.4">PWM9</text>
<text x="112.9" y="141.4">A9</text>
<text x="120.6" y="144">A10</text>
<text x="120.6" y="138.9">A8</text>
<text x="218.7" y="143.7">GND</text>
<text x="272.3" y="142" transform="rotate(-90 272.3 142)">PWM9</text>
<text x="295.2" y="143.4" transform="rotate(-90 295.2 143.4)">PWM10</text>
<text x="82.8" y="148.7" transform="rotate(-90 82.8 148.7)">JP4</text>
<text x="320.3" y="146.3">GND</text>
<text x="386.3" y="146.3">GND</text>
<text x="86.9" y="164.5" transform="rotate(-90 86.9 164.5)">D23</text>
<text x="92" y="165.4" transform="rotate(-90 92 165.4)">GND</text>
<text x="97.1" y="164.1" transform="rotate(-90 97.1 164.1)">A11</text>
<text x="89.5" y="170.5" transform="rotate(-90 89.5 170.5)">5V</text>
<text x="94.5" y="172.5" transform="rotate(-90 94.5 172.5)">RST</text>
<text x="368.6" y="181.8">GND</text>
<text x="59.4" y="188.2">JP5</text>
<text x="77.1" y="188.2">JP6</text>
<text x="94.9" y="188.2">JP7</text>
<text x="112.7" y="188.2">JP8</text>
<text x="130.5" y="188.2">JP9</text>
<text x="145.7" y="188.2">JP10</text>
<text x="356.5" y="188.2">JP13</text>
<text x="251.6" y="192.2">5V</text>
<text x="274.5" y="194.8">A6</text>
<text x="264.8" y="203.2">1uF</text>
<text x="264.8" y="198.3">C5</text>
<text x="64.1" y="208.6" transform="rotate(-90 64.1 208.6)">A0</text>
<text x="81.8" y="208.6" transform="rotate(-90 81.8 208.6)">A1</text>
<text x="99.6" y="208.6" transform="rotate(-90 99.6 208.6)">A2</text>
<text x="117.4" y="208.6" transform="rotate(-90 117.4 208.6)">A3</text>
<text x="135.2" y="208.6" transform="rotate(-90 135.2 208.6)">A4</text>
<text x="150.4" y="208.6" transform="rotate(-90 150.4 208.6)">A5</text>
<text x="158" y="208.6" transform="rotate(-90 158 208.6)">5V</text>
<text x="165.4" y="209.8">GND</text>
<text x="346.1" y="205.3" transform="rotate(-90 346.1 205.3)">R10</text>
<text x="350.9" y="205.3" transform="rotate(-90 350.9 205.3)">2.2k</text>
<text x="261.9" y="212.3">GND</text>
<text x="345.7" y="225">GND</text>
<text x="58" y="232.8">SIG_SLOW_ZONE</text>
<text x="94.9" y="230.4">50ohm</text>
<text x="110.4" y="232.8">A9</text>
<text x="135.3" y="232.8">PWM4</text>
<text x="150.7" y="230.4">50ohm</text>
<text x="179" y="232.8">SIG_TRACKING</text>
<text x="241.4" y="232.8">5V</text>
<text x="265.7" y="232.8">V_BATT</text>
<text x="99.3" y="235.2">R3</text>
<text x="155.2" y="235.2">R9</text>
<text x="89.6" y="245.9" transform="rotate(-90 89.6 245.9)">R6</text>
<text x="94.4" y="245.9" transform="rotate(-90 94.4 245.9)">2.2k</text>
<text x="163.3" y="243.4" transform="rotate(-90 163.3 243.4)">R4</text>
<text x="168.1" y="243.4" transform="rotate(-90 168.1 243.4)">2.2k</text>
<text x="170.9" y="248.5" transform="rotate(-90 170.9 248.5)">R5</text>
<text x="175.7" y="248.5" transform="rotate(-90 175.7 248.5)">2.2k</text>
<text x="247.1" y="248.5" transform="rotate(-90 247.1 248.5)">R7</text>
<text x="251.8" y="248.5" transform="rotate(-90 251.8 248.5)">2.2k</text>
<text x="277.5" y="248.5" transform="rotate(-90 277.5 248.5)">R8</text>
<text x="282.3" y="248.5" transform="rotate(-90 282.3 248.5)">2.2k</text>
<text x="89.2" y="268.1">GND</text>
<text x="162.9" y="268.1">GND</text>
<text x="170.5" y="268.1">GND</text>
<text x="246.6" y="268.1">GND</text>
<text x="277.1" y="268.1">GND</text>
</g>
<text font-size="2.5" fill="#c90d0c" x="366.7" y="267.5">EGB220_Tracking_Payload_BOB</text>
<g font-size="2.1" fill="#808080">
<text x="275.5" y="53.8">1</text>
<text x="301.7" y="53.8">6</text>
<text x="275.5" y="58.9">3</text>
<text x="281.3" y="55">VIN</text>
<text x="291.1" y="55">VOUT</text>
<text x="301.7" y="58.9">5</text>
<text x="281.3" y="60.1">CE</text>
<text x="294" y="65.2">NC</text>
<text x="294.3" y="60.1">ST</text>
<text x="301.7" y="64">4</text>
<text x="80.8" y="71.6">+</text>
<text x="80.8" y="69.1">-</text>
<text x="135.8" y="71.6">3</text>
<text x="162" y="71.6">2*2</text>
<text x="292.3" y="70.2">GND</text>
<text x="301.7" y="69.1">2</text>
<text x="141.7" y="72.8">VIN</text>
<text x="151.5" y="72.8">VOUT</text>
<text x="152.7" y="77.9">GND</text>
<text x="162" y="76.7">1</text>
<text x="77.4" y="114.8">1</text>
<text x="77.4" y="117.3">2</text>
<text x="77.4" y="119.9">3</text>
<text x="102.8" y="114.8">1</text>
<text x="102.8" y="117.3">2</text>
<text x="102.8" y="119.9">3</text>
<text x="168.9" y="119.9">1</text>
<text x="77.4" y="122.4">4</text>
<text x="77.4" y="125">5</text>
<text x="102.8" y="122.4">4</text>
<text x="102.8" y="125">5</text>
<text x="168.9" y="122.4">2</text>
<text x="168.9" y="125">3</text>
<text x="270.4" y="122.4">1</text>
<text x="270.4" y="125">2</text>
<text x="293.3" y="122.4">1</text>
<text x="293.3" y="125">2</text>
<text x="359.3" y="122.4">1</text>
<text x="77.4" y="127.5">6</text>
<text x="77.4" y="130">7</text>
<text x="102.8" y="127.5">6</text>
<text x="102.8" y="130">7</text>
<text x="168.9" y="127.5">4</text>
<text x="168.9" y="130">5</text>
<text x="270.4" y="127.5">3</text>
<text x="293.3" y="127.5">3</text>
<text x="359.3" y="130">1</text>
<text x="76.2" y="137.7">10</text>
<text x="77.4" y="132.6">8</text>
<text x="77.4" y="135.1">9</text>
<text x="101.6" y="137.7">10</text>
<text x="102.8" y="132.6">8</text>
<text x="102.8" y="135.1">9</text>
<text x="168.9" y="132.6">6</text>
<text x="168.9" y="135.1">7</text>
<text x="359.3" y="132.6">2</text>
<text x="359.3" y="135.1">3</text>
<text x="76.2" y="142.7">12</text>
<text x="76.4" y="140.2">11</text>
<text x="101.6" y="142.7">12</text>
<text x="101.8" y="140.2">11</text>
<text x="85.7" y="145.8" transform="rotate(-90 85.7 145.8)">1</text>
<text x="88.2" y="145.8" transform="rotate(-90 88.2 145.8)">2</text>
<text x="90.8" y="145.8" transform="rotate(-90 90.8 145.8)">3</text>
<text x="93.3" y="145.8" transform="rotate(-90 93.3 145.8)">4</text>
<text x="95.8" y="145.8" transform="rotate(-90 95.8 145.8)">5</text>
<text x="290.7" y="185.9">2</text>
<text x="62.2" y="191">1</text>
<text x="80" y="191">1</text>
<text x="97.7" y="191">1</text>
<text x="115.5" y="191">1</text>
<text x="133.3" y="191">1</text>
<text x="148.5" y="191">1</text>
<text x="290.7" y="188.4">3</text>
<text x="290.7" y="191">4</text>
<text x="296.6" y="187">GND_2</text>
<text x="296.6" y="189.6">NC</text>
<text x="337.2" y="191">5</text>
<text x="359.3" y="191">1</text>
<text x="62.2" y="193.5">2</text>
<text x="62.2" y="196">3</text>
<text x="80" y="193.5">2</text>
<text x="80" y="196">3</text>
<text x="97.7" y="193.5">2</text>
<text x="97.7" y="196">3</text>
<text x="115.5" y="193.5">2</text>
<text x="115.5" y="196">3</text>
<text x="133.3" y="193.5">2</text>
<text x="133.3" y="196">3</text>
<text x="148.5" y="193.5">2</text>
<text x="148.5" y="196">3</text>
<text x="290.7" y="193.5">6</text>
<text x="296.6" y="192.1">VIN</text>
<text x="296.6" y="194.6">EN</text>
<text x="326.7" y="194.6">VOUT</text>
<text x="327.9" y="192.1">GND</text>
<text x="337.2" y="193.5">1</text>
<text x="359.3" y="193.5">2</text>
</g>
</svg>
